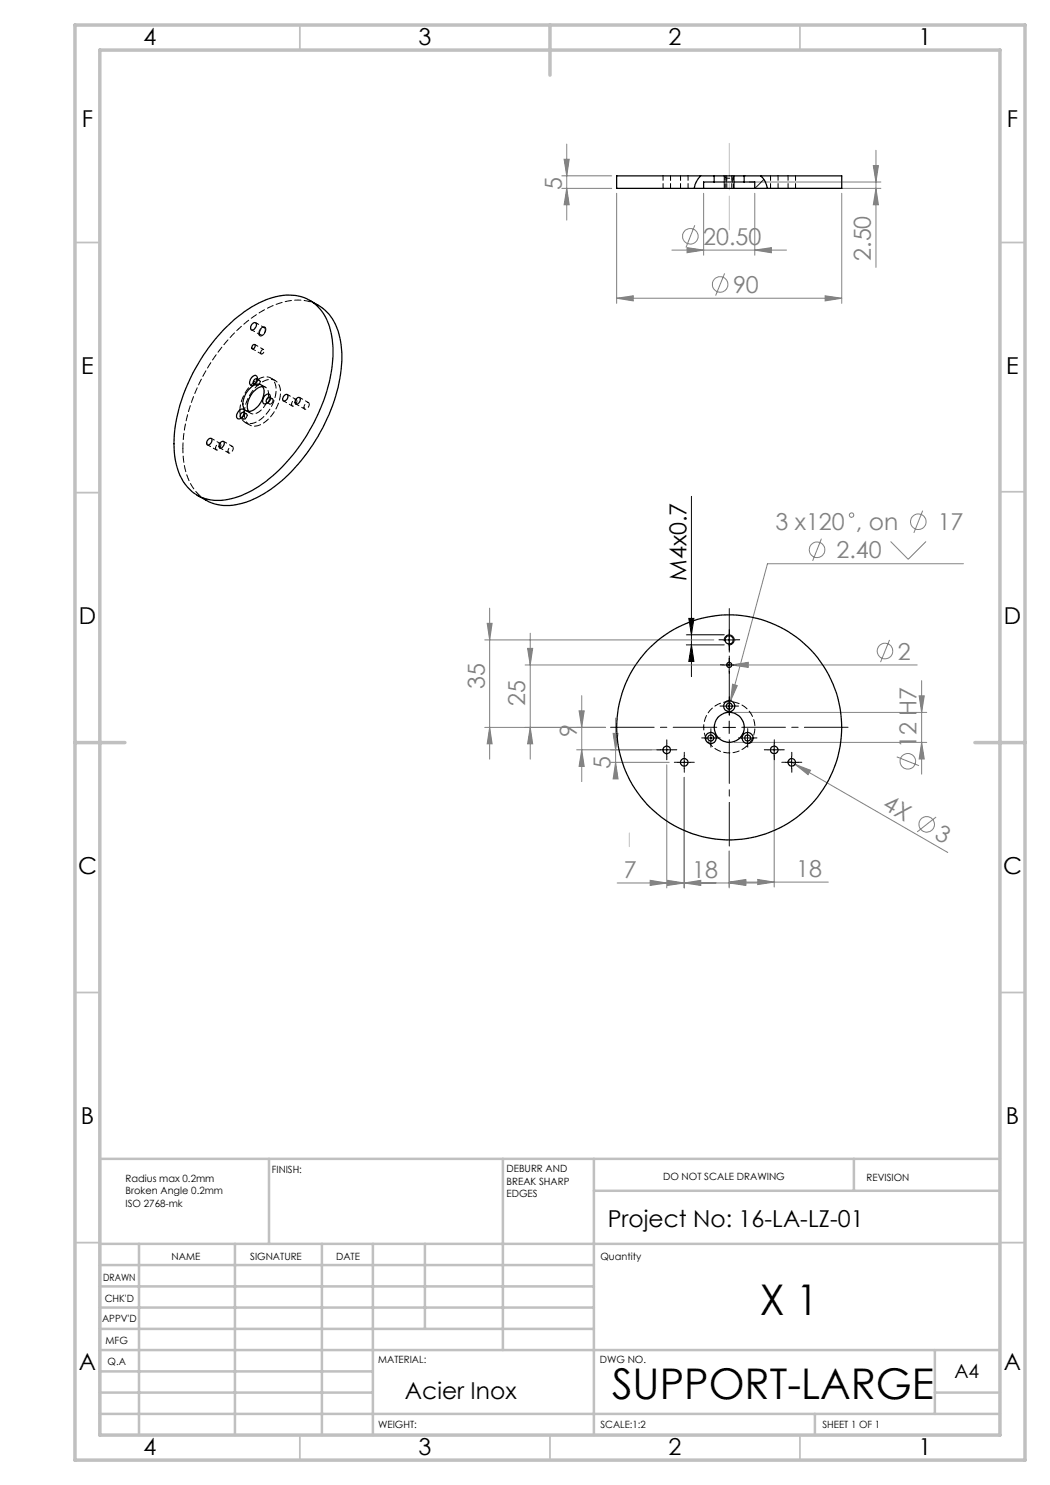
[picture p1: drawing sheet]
<svg xmlns="http://www.w3.org/2000/svg" width="210mm" height="297mm" viewBox="0 0 210 297" stroke-linecap="round" stroke-linejoin="round" font-family="sans-serif">
<g fill="none" stroke="#808080" stroke-width=".2">
<path d="M112.4 37.7h9.9M112.4 35.2h9.9M112.8 31.9h1l-.5 3.3zM113.3 37.7l.5 3.3h-1zM113.3 28.8v15.2M123.3 38.7v22M140.7 38.7v12.3M149.9 36.4h26.3M151 38.7v12.3M152 37.7h24.2M168.3 38.7v22M174.7 33.1h1l-.5 3.3z"/>
<path d="M175.2 37.7l.5 3.3h-1zM175.2 30.1v23.4M123.3 59.7l3.3-.5v1zM123.3 59.7h45M134.4 50h22.9M137.4 49.5l3.3 .5-3.3 .5zM139 45l-1.8 4.5M144.9 54.7l-1.8 4.4M151 50l3.3-.5v1zM165 59.2l3.3 .5-3.3 .5zM164.3 107.7l-1.8 4.5M178.1 108.3l3.5 3.6 3.6-3.6"/>
<path d="M184.5 102.1l-1.7 4.5M192.7 112.7h-39.2l-7.4 27.5M96.9 128h45.9M97.4 124.7h1l-.5 3.3zM97.9 121.6v30.2M105 133h39.9M105.5 129.7h1l-.5 3.3zM106 126.6v25.2M116.3 139.1v17.2M145.3 133h38.1M146.3 133l3.3-.5v1zM146.5 136.8l1 .3-1.4 3.1z"/>
<path d="M177.9 128l-1.8 4.4M183.8 139.2h1.1l-.6 3.3zM184.3 136.1v18.7M96.9 145.5h24.2M97.9 145.5l.5 3.3h-1zM106 145.5l.5 3.3h-1zM115.3 150h17M115.8 142.2h1l-.5 3.3zM116.3 150l.5 3.3h-1zM122.1 152.5h11.7M122.6 146.7h1l-.5 3.3zM123.1 152.5l.5 3.3h-1z"/>
<path d="M123.1 143.6v11.5M133.3 153v24.6M136.8 155.5v22.1M146.1 140.2l-.5 2.1M146.8 142.5h38.5M146.8 148.5h38.5M154.8 151v26.4M157.7 152.1l1.3 .8M159 152.9l3.1 1.2-.5 .8zM159 152.9l30.5 17.6M179.4 151.4l4.4 1.7M184.3 148.5l.6 3.3h-1.1z"/>
<path d="M123.4 176.6h28.8M130 176.1l3.3 .5-3.3 .5zM133.5 176.1l3.3 .5-3.3 .5zM136.8 176.6l3.4-.5v1zM145.8 176.6l3.4-.5v1zM145.8 176.4l3.4-.5v1zM145.8 170.2v7.4M145.8 176.4h19.9M151.6 175.9l3.2 .5-3.2 .5zM187.2 163.4l-3.8 3"/>
<circle cx="138.1" cy="47.3" r="1.55"/>
<circle cx="144" cy="56.9" r="1.55"/>
<circle cx="163.4" cy="109.9" r="1.55"/>
<circle cx="170.3" cy="103" r=".45"/>
<circle cx="183.7" cy="104.3" r="1.55"/>
<circle cx="177" cy="130.2" r="1.56"/>
<circle cx="181.6" cy="152.3" r="1.55"/>
<circle cx="185.3" cy="164.9" r="1.55"/>
</g>
<g fill="none" stroke="#000" stroke-width=".2">
<path d="M144.9 35.2v2.5M146.8 35.2v2.5M52.2 65.7a.54 .54 0 0 1 .8-.3 .54 .54 0 0 1 .1 .8l-.3 .6a.55 .55 0 0 1-.8 .4 .55 .55 0 0 1-.2-.9zM138.3 99.3v36M137.3 129h7.6M137.3 127h7.6M137.8 123.7h1l-.5 3.3zM138.3 129l.5 3.3h-1zM144.6 128h2.5M144.6 133h2.5M144.9 128.2a.99 .99 0 0 1 .9-1.2 .99 .99 0 0 1 1 1.1 .99 .99 0 0 1-1.2 .8M145.8 126.7v2.5"/>
<path d="M145.8 131.7v2.5M145.8 140v2.5M132.1 150h2.5M133.3 148.7v2.5M135.6 152.5h2.5M136.8 151.2v2.5M140.9 147.6h2.5M142.2 146.4v2.5M144.6 145.5h2.5M144.6 141.2h2.5M145.8 144.2v2.5M148.3 147.6h2.5"/>
<path d="M149.5 146.4v2.5M153.6 150h2.5M154.8 148.7v2.5M157.1 152.5h2.5M158.3 151.2v2.5"/>
</g>
<path d="M145.9 46v-17.3" fill="none" stroke="#c0c0c0" stroke-width=".2" stroke-dasharray="15.2 1.3 1.3 1.3" stroke-dashoffset="8.5"/>
<path d="M125.9 166.6v2.7" fill="none" stroke="#c0c0c0" stroke-width=".2" stroke-dasharray="15.2 1.3 1.3 1.3"/>
<g fill="none" stroke="#c0c0c0" stroke-width=".35">
<path d="M60 5v5M160 5v5M15 48.5h5M200 48.5h5M15 98.5h5M200 98.4h5M15 198.5h5M200 198.5h5M15 248.5h5M200 248.5h5M60 287v5M110 287v5"/>
<path d="M160 287v5"/>
</g>
<g fill="none" stroke="#c0c0c0" stroke-width=".5">
<path d="M53.8 231.8v17M100.6 231.8v38.2M118.8 231.8v55.2M118.8 238.2h81.2M170.8 231.8v6.4M200 231.8h-180v55.2M20 248.8h180M20 257.3h98.8M20 253h98.8M27.8 248.8v38.2M47 248.8v38.2M64.4 248.8v38.2"/>
<path d="M74.6 248.8v38.2M85 248.8v17M20 265.8h98.8M20 261.5h98.8M20 278.5h54.6M20 274.3h54.6M20 270h180M187 278.5h13M187 270v12.8M20 282.8h180M163 282.8v4.2"/>
</g>
<path d="M15 5h190v287h-190zM20 10h180v277h-180zM110 5v10M15 148.5h10M195 148.5h10" fill="none" stroke="#c0c0c0" stroke-width=".7"/>
<path d="M143.4 145.5h-21.3M145.9 143v-21.3M145.9 148v21.2M148.4 145.5h21.2" fill="none" stroke="#000" stroke-width=".2" stroke-dasharray="15.2 1.3 1.3 1.3" stroke-dashoffset="6.5"/>
<g fill="none" stroke="#000" stroke-width=".2" stroke-dasharray="15.2 1.3 1.3 1.3">
<path d="M144.6 128h-.8M144.6 133h-.5M145.9 140v-.6M145.9 126.7v-.8M145.9 129.2v.8M145.9 131.7v-.5M145.9 134.2v.5M147.1 128h.8M147.1 133h.5M132.1 150h-.7M133.4 148.7v-.7M133.4 151.2v.8"/>
<path d="M134.6 150h.8M135.6 152.5h-.7M136.9 151.2v-.7M136.9 153.7v.8M138.1 152.5h.8M140.9 147.6h-.6M142.2 146.3v-.6M142.2 148.8v.6M143.4 147.6h.6M144.6 141.2h-.6M145.9 142.5v.6M147.1 141.2h.6"/>
<path d="M148.3 147.6h-.6M149.5 146.3v-.6M149.5 148.8v.6M150.8 147.6h.6M153.6 150h-.7M154.9 148.7v-.7M154.9 151.2v.8M156.1 150h.8M157.1 152.5h-.7M158.4 151.2v-.7M158.4 153.7v.8M159.6 152.5h.8"/>
</g>
<path d="M138.3 129l.5 3.3h-1zM137.8 123.7h1l-.5 3.3z" fill="#000"/>
<g fill="#808080">
<path d="M159 152.9l3.1 1.2-.5 .8z"/>
<path d="M146.3 133l3.3-.5v1z"/>
<path d="M145.8 176.6l3.4-.5v1zM133.5 176.1l3.3 .5-3.3 .5zM136.8 176.6l3.4-.5v1zM130 176.1l3.3 .5-3.3 .5z"/>
<path d="M146.5 136.8l-.4 3.4 1.4-3.1zM145.8 176.4l3.4-.5v1zM151.6 175.9l3.2 .5-3.2 .5zM137.4 49.5l3.3 .5-3.3 .5zM151 50l3.3-.5v1zM123.3 59.7l3.3-.5v1zM165 59.2l3.3 .5-3.3 .5z"/>
<path d="M116.3 150l.5 3.3h-1zM115.8 142.2h1l-.5 3.3zM113.3 37.7l.5 3.3h-1zM112.8 31.9h1l-.5 3.3z"/>
<path d="M97.4 124.7h1l-.5 3.3zM97.9 145.5l.5 3.3h-1zM105.5 129.7h1l-.5 3.3zM106 145.5l.5 3.3h-1zM183.8 139.2h1.1l-.6 3.3zM184.3 148.5l.6 3.3h-1.1zM122.6 146.7h1l-.5 3.3zM123.1 152.5l.5 3.3h-1zM174.7 33.1h1l-.5 3.3zM175.2 37.7l.5 3.3h-1z"/>
</g>
<g fill="none" stroke="#000" stroke-width=".25">
<path d="M138.9 37.7h1.8M140.1 35.2h-16.8v2.5h15.6M140.1 35.2a4.4 4.4 0 0 0-1.2 2.5M140.1 35.2h2.7M140.7 37.7h10.3M142.8 36.4h6M142.8 35.2h6M142.8 35.2v1.2M142.8 36.4h-2.1v1.3M148.8 36.4h2.2v1.3M148.8 35.2h3.4M148.8 35.2v1.2"/>
<path d="M151 37.7h2.5M152.2 35.2h16.1v2.5h-14.8M152.2 35.2a4.2 4.2 0 0 1 1.3 2.5M44.8 65.8a21.1 21.1 0 0 1 11.8-6.7 8.3 8.3 0 0 1 9.4 6.8 25.2 25.2 0 0 1-2 15.9 34.2 34.2 0 0 1-13.7 16.3 12.2 12.2 0 0 1-9.7 1.5 9 9 0 0 1-5.4-7.1 27.5 27.5 0 0 1 3-17 38.7 38.7 0 0 1 6.6-9.7zM49.7 78a2.13 2.13 0 0 1 2.6-1 2.68 2.68 0 0 1 0 3.3 3.1 3.1 0 0 1-2.8 2 1.93 1.93 0 0 1-.7-2.8zM50.3 75.5a.59 .59 0 0 1 .6-.4 .59 .59 0 0 1 .6 .4 1.43 1.43 0 0 1-1.3 1.6 1.03 1.03 0 0 1 .1-1.6zM50.3 64.9a.53 .53 0 0 1 .9-.3 .53 .53 0 0 1-.1 .9 .48 .48 0 0 1-.5 .5 .48 .48 0 0 1-.5-.6zM50.6 69a.3 .3 0 0 1 .4 0 .3 .3 0 0 1-.1 .5l-.2 .3a.33 .33 0 0 1-.4-.3 .33 .33 0 0 1 .2-.4zM51.4 75.9a.6 .6 0 0 0-.7 .2 .6 .6 0 0 0 0 .7h.2M52.6 77.3a3.9 3.9 0 0 0-3.1 3.4v.9l.2 .7M53.1 79a.58 .58 0 0 1 .8-.1 .58 .58 0 0 1 .1 .8 1.11 1.11 0 0 1-1.3 1 1.34 1.34 0 0 1 .4-1.7zM54 79.6a.6 .6 0 0 0-.7 .2 .6 .6 0 0 0 0 .7h.2"/>
<path d="M56.9 79.1a.42 .42 0 0 1 .6-.2 .42 .42 0 0 1 0 .7 .57 .57 0 0 1-.3 .5 .57 .57 0 0 1-.6-.1v-.5zM59.3 79.7a.42 .42 0 0 1 .7-.1 .42 .42 0 0 1 0 .6 .65 .65 0 0 1-.9 .5v-.6zM61.9 60.1l1.8 1a9.6 9.6 0 0 1 4.4 7.2 28.1 28.1 0 0 1-3.1 16.4 32.9 32.9 0 0 1-13.6 14.8 11.3 11.3 0 0 1-9.6 .9l-2.4-1.3M41.7 87.9a.41 .41 0 0 1 .6-.2 .41 .41 0 0 1 0 .6 .69 .69 0 0 1-.9 .6v-.6zM44.1 88.5a.42 .42 0 0 1 .7-.2 .42 .42 0 0 1 0 .7 .64 .64 0 0 1-.9 .5v-.6zM47.9 82a.58 .58 0 0 1 .8-.1 .58 .58 0 0 1 .1 .8 1.11 1.11 0 0 1-1.3 1 1.24 1.24 0 0 1 .4-1.7zM48.9 82.6a.6 .6 0 0 0-.8 .2 .6 .6 0 0 0 .1 .7h.1"/>
<circle cx="145.8" cy="128" r=".82"/>
<circle cx="145.8" cy="133" r=".5"/>
<circle cx="133.3" cy="150" r=".74"/>
<circle cx="136.9" cy="152.5" r=".76"/>
<circle cx="142.2" cy="147.6" r="1.1"/>
<circle cx="142.2" cy="147.6" r=".6"/>
<circle cx="145.8" cy="141.2" r="1.1"/>
<circle cx="145.8" cy="141.2" r=".6"/>
<circle cx="145.8" cy="145.5" r="3"/>
<circle cx="145.8" cy="145.5" r="22.5"/>
<circle cx="149.5" cy="147.6" r=".59"/>
<circle cx="149.5" cy="147.6" r="1.11"/>
<circle cx="154.8" cy="150" r=".74"/>
<circle cx="158.3" cy="152.5" r=".76"/>
</g>
<path d="M43.1 89.6a.78 .78 0 0 1 1-.8 .89 .89 0 0 1-.9 1.2l-.1-.4M45.6 90.3a.78 .78 0 0 1 1-.9 .89 .89 0 0 1-.9 1.2l-.1-.3M58.3 80.9a.78 .78 0 0 1 1-.9 .89 .89 0 0 1-.9 1.2l-.1-.3M60.8 81.5a.78 .78 0 0 1 1-.9 .89 .89 0 0 1-.9 1.2l-.1-.3M140.7 145.5a5.1 5.1 0 0 1 7.6-4.6 5.1 5.1 0 0 1 .4 8.8 5.1 5.1 0 0 1-7.9-3.8l-.1-.4" fill="none" stroke="#000" stroke-width=".2" stroke-dasharray="1.3 .6" stroke-dashoffset=".7"/>
<path d="M149 35.2l-.2 .1M152.8 35.9l-1.8 1.8" fill="none" stroke="#000" stroke-width=".2"/>
<g fill="none" stroke="#000" stroke-width=".2" stroke-dasharray="1.3 .6" stroke-dashoffset=".6">
<path d="M145.3 35.6h1.2M50.3 66l1.8 1M50.5 69.8l1.7 1M52.7 69.9l-1.7-1M52.9 65.6l-1.8-1.1M59.2 79.9l-1.7-1M41.5 89l1.8 1M44 89.6l1.7 1M44 88.7l-1.7-1M46.5 89.3l-1.8-1M56.7 80.2l1.8 1M59.2 80.8l1.7 1"/>
<path d="M61.7 80.5l-1.8-1"/>
</g>
<g fill="none" stroke="#000" stroke-width=".2" stroke-dasharray="1.3 .6" stroke-dashoffset=".3">
<path d="M132.6 35.1v2.5M134.1 37.6v-2.5M136.1 35.1v2.5M137.6 37.6v-2.5M145 35.1v2.5M145.4 35.1v2.5M146.4 37.6v-2.5M146.7 37.6v-2.5M154.1 35.1v2.5M155.6 37.6v-2.5M157.6 35.1v2.5M159.1 37.6v-2.5"/>
<path d="M52.1 70.6a.43 .43 0 0 1 .2-.6 .43 .43 0 0 1 .5 .1 .47 .47 0 0 1-.1 .5 .47 .47 0 0 1-.6 .1v-.1"/>
</g>
<path d="M144.8 35.1l.5 .5M145.3 35.6v.8M146.5 35.6l.5-.5M146.5 36.4v-.8M41.2 100a10.5 10.5 0 0 1-4.6-8.7v-1.6" fill="none" stroke="#000" stroke-width=".2" stroke-dasharray="1.3 .6" stroke-dashoffset=".4"/>
<path d="M52 76.3a.34 .34 0 0 0-.3-.3 .34 .34 0 0 0-.3 .3 .4 .4 0 0 0-.3 .5 .4 .4 0 0 0 .5 .3l.3-.3 .1-.5M36.6 89.7a35.4 35.4 0 0 1 10-22.9 20.1 20.1 0 0 1 12.4-6.8 8.4 8.4 0 0 1 4.7 1.1M48 82.1a7.6 7.6 0 0 1 4.6-6.7 2.13 2.13 0 0 1 2.6 2.6 7.6 7.6 0 0 1-4.6 6.6 2.13 2.13 0 0 1-2.6-2.5M48.9 82.6a7.6 7.6 0 0 1 4.6-6.6 2.13 2.13 0 0 1 2.6 2.5 7.6 7.6 0 0 1-4.6 6.7 2.13 2.13 0 0 1-2.6-2.6M49.4 83a.34 .34 0 0 0-.3-.3 .34 .34 0 0 0-.3 .3 .4 .4 0 0 0-.3 .5 .4 .4 0 0 0 .5 .3l.3-.3 .1-.5M54.6 80a.34 .34 0 0 0-.3-.3 .34 .34 0 0 0-.3 .3 .4 .4 0 0 0-.3 .5 .4 .4 0 0 0 .5 .3l.3-.3 .1-.5" fill="none" stroke="#000" stroke-width=".2" stroke-dasharray="1.3 .6" stroke-dashoffset=".1"/>
<g fill="none" stroke="#000" stroke-width=".2" stroke-dasharray="1.3 .6">
<path d="M50.7 77l.4-.2M50.8 76.8l.5 .3M51.5 76v-.1M51.5 76v-.4M51.9 76.1l-.5-.4M54.1 79.7v-.1M54.1 79.7v-.4M54.5 79.8l-.5-.3M48.1 83.7l.4-.2M48.2 83.5l.5 .3M48.9 82.7v-.1M48.9 82.7v-.4"/>
<path d="M49.3 82.8l-.5-.3M53.3 80.7l.4-.2M53.4 80.5l.5 .3"/>
</g>
<path d="M50.9 76.8a.85 .85 0 0 0 .6-.8M51.9 66.6a.9 .9 0 0 1 1.1-1 .97 .97 0 0 1-1 1.4l-.1-.4M53.1 77.4l-.9-.5M53.7 78.8a1.31 1.31 0 0 0-1.1-1.5M55 76.1l-.8-.5M48.3 83.5a.85 .85 0 0 0 .6-.8M49 84.5l.9 .5M49.2 82.1l.9 .5M53.5 80.5a.85 .85 0 0 0 .6-.8" fill="none" stroke="#000" stroke-width=".2" stroke-dasharray="1.3 .6" stroke-dashoffset=".5"/>
<path d="M49.7 82.3a1.49 1.49 0 0 0 2.4-.2 4.8 4.8 0 0 0 1.6-3.3" fill="none" stroke="#000" stroke-width=".2" stroke-dasharray="1.3 .6" stroke-dashoffset=".2"/>
<g font-size="8.5">
<text x="152" y="263">X 1</text>
<text x="122.4" y="279.7">SUPPORT-LARGE</text>
</g>
<g font-size="4.7">
<text x="28.7" y="9">4</text>
<text x="83.7" y="9">3</text>
<text x="133.7" y="9">2</text>
<text x="183.7" y="9">1</text>
<text x="16.4" y="25.5">F</text>
<text x="201.4" y="25.5">F</text>
<text x="16.2" y="74.7">E</text>
<text x="201.2" y="74.8">E</text>
<text x="137.3" y="116.1" transform="rotate(-90 137.3 116.1)">M4x0.7</text>
<text x="15.8" y="124.7">D</text>
<text x="200.8" y="124.7">D</text>
<text x="15.6" y="174.7">C</text>
<text x="200.6" y="174.7">C</text>
<text x="16.2" y="224.7">B</text>
<text x="201.2" y="224.7">B</text>
<text x="121.5" y="245.3">Project No: 16-LA-LZ-01</text>
<text x="15.8" y="274">A</text>
<text x="200.8" y="274">A</text>
<text x="81" y="279.8">Acier Inox</text>
<text x="28.7" y="291">4</text>
<text x="83.7" y="291">3</text>
<text x="133.7" y="291">2</text>
<text x="183.7" y="291">1</text>
</g>
<g font-size="4.7" fill="#808080">
<text x="112.3" y="38" transform="rotate(-90 112.3 38)">5</text>
<text x="140.7" y="49">20.50</text>
<text x="174.2" y="52.2" transform="rotate(-90 174.2 52.2)">2.50</text>
<text x="146.6" y="58.6">90</text>
<text x="155.1" y="106">3 x120 , on</text>
<text x="187.5" y="106">17</text>
<text x="167.3" y="111.7">2.40</text>
<text x="179.6" y="131.9">2</text>
<text x="96.9" y="137.8" transform="rotate(-90 96.9 137.8)">35</text>
<text x="105" y="141.2" transform="rotate(-90 105 141.2)">25</text>
<text x="115.3" y="147.5" transform="rotate(-90 115.3 147.5)">9</text>
<text x="183.3" y="149.7" transform="rotate(-90 183.3 149.7)">12 H7</text>
<text x="122.1" y="153.8" transform="rotate(-90 122.1 153.8)">5</text>
<text x="176.3" y="161.6" transform="rotate(30 176.3 161.6)">4X</text>
<text x="186.7" y="167.6" transform="rotate(30 186.7 167.6)">3</text>
<text x="124.8" y="175.6">7</text>
<text x="138.4" y="175.6">18</text>
<text x="159.2" y="175.4">18</text>
</g>
<text font-size="3.9" x="190.9" y="275.5">A4</text>
<g font-size="2">
<text x="25.1" y="236.4">Radius max 0.2mm</text>
<text x="25.1" y="238.9">Broken Angle 0.2mm</text>
<text x="54.4" y="234.6">FINISH:</text>
<text x="101.3" y="234.5">DEBURR AND</text>
<text x="101.3" y="237">BREAK SHARP</text>
<text x="101.3" y="239.5">EDGES</text>
<text x="132.6" y="236">DO NOT SCALE DRAWING</text>
<text x="173.3" y="236.2">REVISION</text>
<text x="25.1" y="241.4">ISO 2768-mk</text>
<text x="34.3" y="252">NAME</text>
<text x="50" y="251.9">SIGNATURE</text>
<text x="67.2" y="251.9">DATE</text>
<text x="120.1" y="251.9">Quantity</text>
<text x="20.6" y="256.1">DRAWN</text>
<text x="20.9" y="260.3">CHK'D</text>
<text x="20.4" y="264.4">APPV'D</text>
<text x="21.1" y="268.8">MFG</text>
<text x="21.5" y="273">Q.A</text>
<text x="75.6" y="272.5">MATERIAL:</text>
<text x="120" y="272.5">DWG NO.</text>
<text x="75.6" y="285.5">WEIGHT:</text>
<text x="120.1" y="285.6">SCALE:1:2</text>
<text x="164.5" y="285.6">SHEET 1 OF 1</text>
</g>
</svg>
